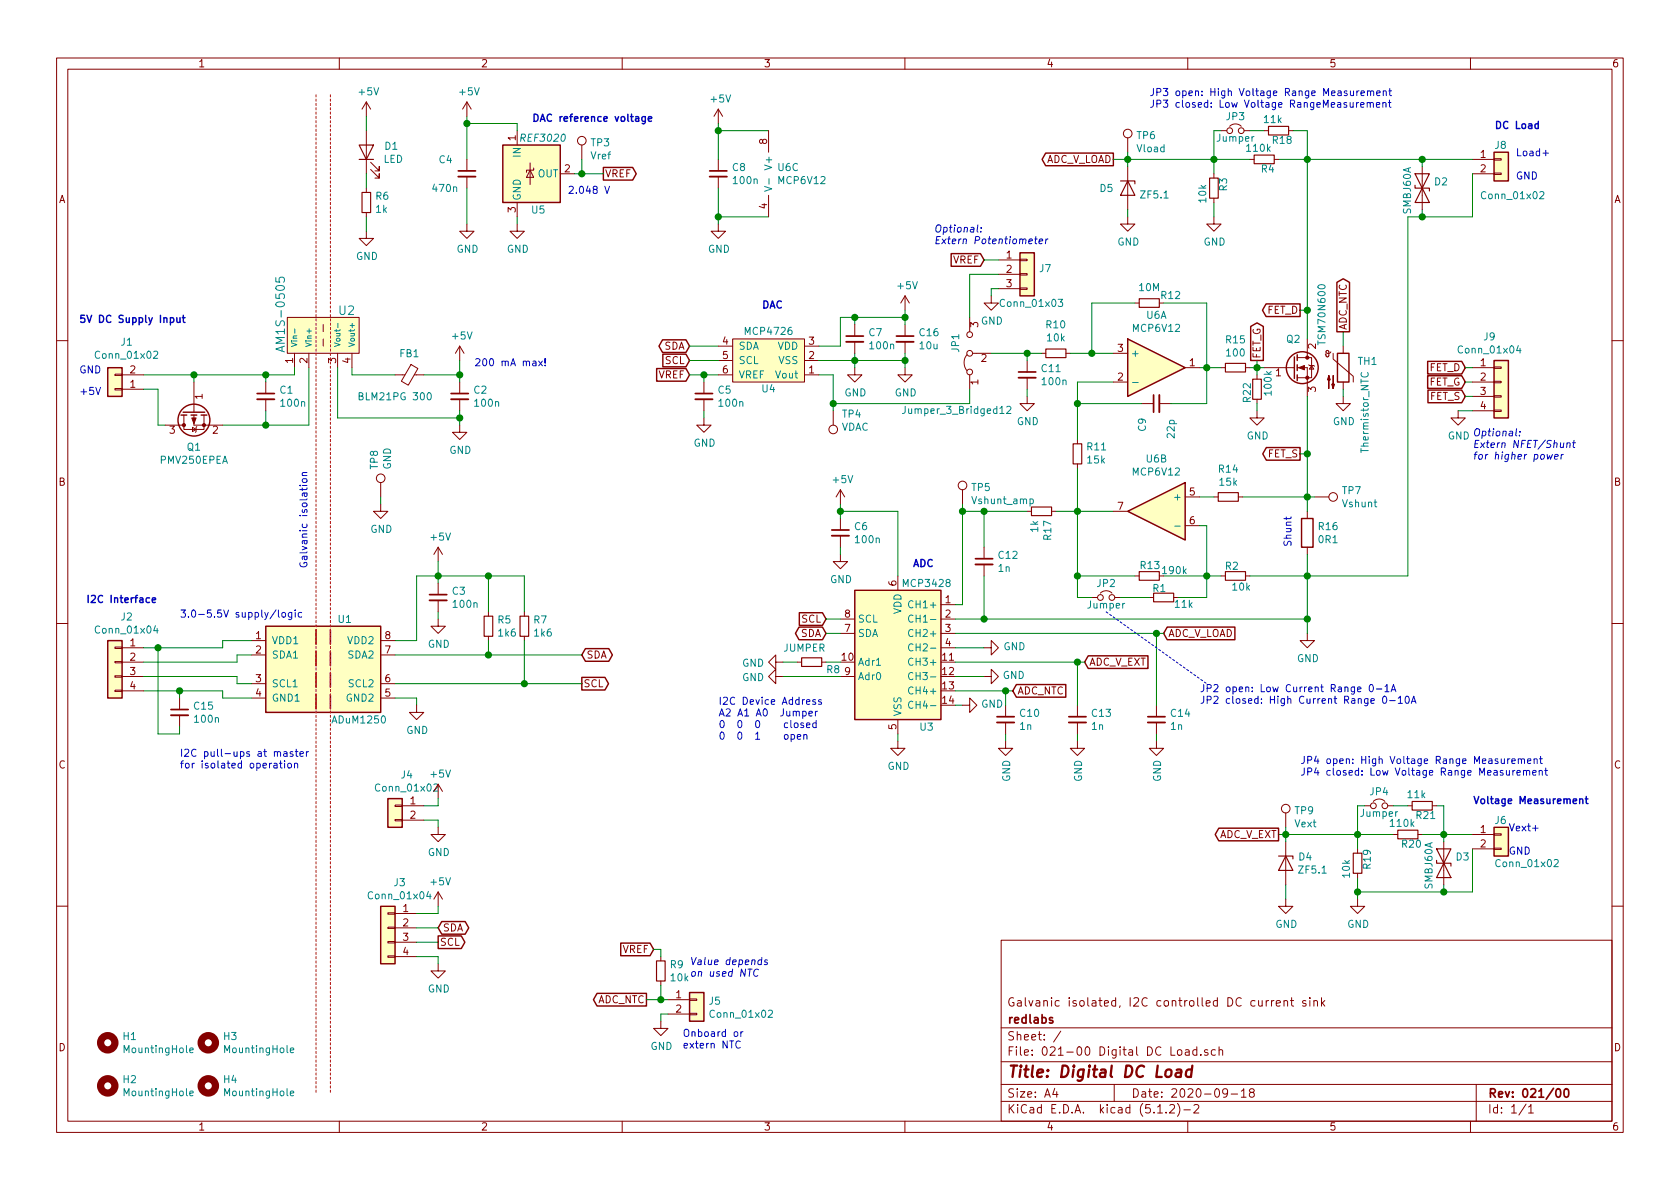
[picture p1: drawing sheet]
<svg xmlns="http://www.w3.org/2000/svg" width="297mm" height="210mm" viewBox="0 0 297 210" stroke-linecap="round" stroke-linejoin="round" font-family="sans-serif">
<g fill="none" stroke="#840000" stroke-width=".18">
<path d="M10 10.3h277v189.9h-277zM12 12.2h273v186.1h-273zM60 10.3v1.9M64.8 18v2.6M64.8 18l-.8 1.3M64.8 18l.7 1.3M82.5 18v2.6M82.5 18l-.7 1.3M82.5 18l.8 1.3M110 10.3v1.9M127 19.3l-.8 1.3M127 19.3v2.5"/>
<path d="M127 19.3l.8 1.3M160 10.3v1.9M210 10.3v1.9M260 10.3v1.9M64.8 23.1v7.6M64.8 33.3v.7M64.8 37.6v.7M65.5 30l1.6 1.5v-.8v.8h-.8M65.5 28.7l1.6 1.5v-.7v.7h-.8M82.5 39.6v1.3h1.3l-1.3 1.3-1.2-1.3h1.2M82.5 28.2v2M82.5 31.2v2.1"/>
<path d="M91.4 39.6v1.3h1.3l-1.3 1.3-1.2-1.3h1.2M91.4 23.1v2.5M91.4 35.8v2.5M93.7 30.1l.7 1.3h-1.3zM93.7 28.8v3.8M94.4 29.7v.4h-1.3v.4M99.1 30.7h2.5M102.9 25.6v2.6M127 39.6v1.3h1.3l-1.3 1.3-1.3-1.3h1.3M127 28.2v2M127 31.2v2.1M135.9 23.1v3.8"/>
<path d="M135.9 34.5v3.8M199.4 38.3v1.3h1.3l-1.3 1.3-1.3-1.3h1.3M199.4 24.4v2.5M199.4 29.5v7.6M214.6 38.3v1.3h1.3l-1.3 1.3-1.2-1.3h1.2M214.6 30.7v.8M214.6 35v.8M215.9 23.1h1M217.4 22.3a1.41 1.41 0 0 1 2.1 0M220 23.1h1M221 28.2h.7M223.5 23.1h.8"/>
<path d="M225.3 28.2h.8M227.8 23.1h.8M251.5 29.5v7.6M260.3 30.7h3.9M260.3 28.2h3.9M264.2 30.6h1.2v.3h-1.2zM264.2 28.1h1.2v.2h-1.2zM50.8 56.1h12.7v6.4h-12.7zM57.1 57.4v1.3M57.1 59.9v1.3M64.8 40.9v1.3h1.2l-1.2 1.2-1.3-1.2h1.3M129.5 59.9h12.7v7.7h-12.7z"/>
<path d="M151.1 57.4v2M160 52.3v2.6M160 57.4v2M160 52.3l-.7 1.3M160 52.3l.8 1.3M171.4 56.1v2.6M175.3 52.3v1.3h1.2l-1.2 1.3-1.3-1.3h1.3M176.5 46h3.8M176.5 48.5h3.8M176.5 51h3.8M180.3 50.9h1.3v.3h-1.3zM180.3 48.4h1.3v.2h-1.3z"/>
<path d="M180.3 45.8h1.3v.3h-1.3zM200.7 53.6h.7M205 53.6h.7M231.1 59.9v3.3M10 60.2h2M20.3 66.2h1.3v.2h-1.3zM20.3 68.7h1.3v.3h-1.3zM21.6 68.8h3.8M21.6 66.3h3.8M29.2 75.2h3.3M32.5 73.4v1.8M34 75.6l.7 .3-.7 .4z"/>
<path d="M34.3 67.6v5M34.3 72.7v.2M34.3 73.4v1.8h5.1M34.8 75.4l-.1 .2v.7l-.2 .1M36.1 73.4v2.5h-3.6v-.7M47 67.6v2M47 70.6v2M52.1 62.5v2.5M54.6 62.5v2.5M59.7 62.5v2.5M62.2 62.5v2.5M69.8 66.3h1.8"/>
<path d="M72.7 64.5l1.2 .7-1.7 2.9-1.2-.7zM73.3 66.3h1.6M81.3 75.2v1.2h1.2l-1.2 1.3-1.3-1.3h1.3M81.3 61.2l-.8 1.3M81.3 61.2v2.5M81.3 67.6v2M81.3 70.6v2M81.3 61.2l.7 1.3M124.5 73.9v1.3h1.2l-1.2 1.2-1.3-1.2h1.3M124.5 67.6v2M124.5 70.6v2M127 66.3h2.5"/>
<path d="M127 63.7h2.5M127 61.2h2.5M142.2 66.3h2.6M142.2 63.7h2.6M142.2 61.2h2.6M147.3 72.6v2.6M151.1 65v1.3h1.3l-1.3 1.3-1.2-1.3h1.2M151.1 60.4v2.1M160 65v1.3h1.3l-1.3 1.3-1.3-1.3h1.3M160 60.4v2.1M170.9 62.7a2.26 2.26 0 0 0 0 2.8M171.4 66.3v2.5"/>
<path d="M172 62.5h3.3M181.6 70.1v1.3h1.3l-1.3 1.2-1.3-1.2h1.3M181.6 63.7v2.1M181.6 66.8v2M184.1 62.5h.8M188.5 62.5h.7M190.5 77.7v.8M196.8 62.5h2.6M196.8 67.6h2.6M201.9 71.4h2.1M205 71.4h2M209.5 65h2.6"/>
<path d="M215.9 65h.8M220.2 65h.8M222.2 72.6v1.3h1.3l-1.3 1.3-1.2-1.3h1.2M222.2 66.3v.8M222.2 70.6v.8M223.5 65h5.1M228.7 65h.2M229.4 65h1.7v5.1M229.4 63.2h1.7M231.1 63.2h.8v3.6h-2.5M231.4 64.5l.1 .1h.8l.1 .2M231.9 64.6l.4 .7h-.8z"/>
<path d="M235.3 62.2l-.2 .3h-.4l-.2-.1v-.3l.3-.1 .1 .1v.8l-.1 .2-.3-.1v-.3l-.2-.1M235.7 62.5v1l3.6 3v1.1M237.5 70.1v1.3h1.3l-1.3 1.2-1.3-1.2h1.3M237.5 61.2v1.3M237.5 67.6v1.2M257.8 72.6v1.3h1.3l-1.3 1.3-1.3-1.3h1.3M260.3 65h3.9M260.3 67.6h3.9M260.3 70.1h3.9M260.3 72.6h3.9M264.2 72.5h1.2v.3h-1.2zM264.2 70h1.2v.2h-1.2z"/>
<path d="M264.2 67.4h1.2v.3h-1.2zM264.2 64.9h1.2v.2h-1.2zM285 60.2h2M67.3 89.1v1.3h1.3l-1.3 1.3-1.3-1.3h1.3M67.3 85.3v2.6M77.5 96.8l-.8 1.2M77.5 96.8v2.5M77.5 96.8l.7 1.2M148.6 98v1.3h1.3l-1.3 1.3-1.3-1.3h1.3M148.6 86.6l-.8 1.3M148.6 86.6v2.5M148.6 91.7v2"/>
<path d="M148.6 94.7v2.1M148.6 86.6l.8 1.3M170.2 86.6v2.5M174 96.8v2M174 99.8v2M181.6 90.4h.8M185.9 90.4h.8M190.5 82v.8M196.8 90.4h2.6M209.5 87.9h2.6M209.5 93h2.6M214.6 87.9h.8"/>
<path d="M218.9 87.9h.8M231.1 90.4v1.3M231.1 96.8v1.2M232.4 87.9h2.5M10 110.3h2M20.3 119.5h1.3v.3h-1.3zM20.3 117h1.3v.2h-1.3zM20.3 114.4h1.3v.3h-1.3zM21.6 114.5h3.8M21.6 119.6h3.8M21.6 117.1h3.8M44.4 113.3h2.6"/>
<path d="M44.4 115.8h2.6M67.3 113.3h2.5M67.3 115.8h2.5M77.5 109.5v1.2h1.2l-1.2 1.3-1.3-1.3h1.3M77.5 103.1v2.1M77.5 106.2v2M86.4 108.2v.8M86.4 112.5v.8M92.7 108.2v.8M92.7 112.5v.8M137.2 119.6v-1.2l-1.3 1.2 1.3 1.3v-1.3h1.2M137.2 117.1v-1.3l-1.3 1.3 1.3 1.3v-1.3h1.2"/>
<path d="M141 117.1h.7M145.3 117.1h.7M148.6 109.5h2.5M148.6 112h2.5M148.6 119.6h2.5M158.7 101.8v2.6M166.4 106.9h2.5M166.4 109.5h2.5M166.4 112h2.5M166.4 114.5h2.5M174 114.5h1.3v-1.2l1.2 1.2-1.2 1.3v-1.3M174 119.6h1.3v-1.2l1.2 1.2-1.2 1.3v-1.3"/>
<path d="M193 105.7h1.1M194.6 104.9a1.41 1.41 0 0 1 2 0M197.1 105.7h1M200.7 101.8h.7M203.2 105.7h.8M205 101.8h.7M215.9 101.8h.8M220.2 101.8h.8M231.1 112v1.3h1.3l-1.3 1.2-1.2-1.2h1.2M285 110.3h2M20.3 122h1.3v.3h-1.3zM21.6 122.2h3.8"/>
<path d="M31.7 123.4v2.1M31.7 126.5v2M44.4 120.9h2.6M44.4 123.4h2.6M67.3 120.9h2.5M67.3 123.4h2.5M73.7 124.7v1.3h1.2l-1.2 1.2-1.3-1.2h1.3M77.5 138.7v2.5M77.5 138.7l-.8 1.2M77.5 138.7l.7 1.2M158.7 131.1v1.2h1.3l-1.3 1.3-1.2-1.3h1.2M158.7 127.2v2.6"/>
<path d="M170.2 124.7h1.2v-1.3l1.3 1.3-1.3 1.3v-1.3M177.8 131.1v1.2h1.3l-1.3 1.3-1.3-1.3h1.3M177.8 124.7v2M177.8 127.8v2M190.5 131.1v1.2h1.3l-1.3 1.3-1.3-1.3h1.3M190.5 124.7v2M190.5 127.8v2M204.5 131.1v1.2h1.2l-1.2 1.3-1.3-1.3h1.3M204.5 124.7v2M204.5 127.8v2M69.8 144.9h1.3v.3h-1.3zM69.8 142.4h1.3v.2h-1.3z"/>
<path d="M71.1 142.5h3.8M71.1 145h3.8M77.5 146.3v1.3h1.2l-1.2 1.2-1.3-1.2h1.3M77.5 157.7v2.6M77.5 157.7l-.8 1.3M77.5 157.7l.7 1.3M227.3 159v1.3h1.3l-1.3 1.2-1.2-1.2h1.2M227.3 143.8v2.5M227.3 148.8v7.7M240 159v1.3h1.3l-1.3 1.2-1.2-1.2h1.2M240 150.1v.8M240 154.4v.8"/>
<path d="M241.3 142.5h1M242.8 141.7a1.41 1.41 0 0 1 2.1 0M245.4 142.5h1M246.4 147.6h.7M248.9 142.5h.8M250.7 147.6h.8M253.2 142.5h.8M255.3 148.8v7.7M260.3 147.6h3.9M260.3 150.1h3.9M264.2 150h1.2v.2h-1.2zM264.2 147.4h1.2v.3h-1.2z"/>
<path d="M10 160.2h2M68.6 169h1.2v.3h-1.2zM68.6 166.5h1.2v.2h-1.2zM68.6 164h1.2v.2h-1.2zM68.6 161.4h1.2v.3h-1.2zM69.8 161.5h3.9M69.8 164.1h3.9M69.8 166.6h3.9M69.8 169.2h3.9M77.5 170.4v1.3h1.2l-1.2 1.3-1.3-1.3h1.3M116.8 169.2v.7M116.8 173.5v.7"/>
<path d="M118.1 176.8h3.8M118.1 179.3h3.8M121.9 179.2h1.3v.2h-1.3zM121.9 176.7h1.3v.2h-1.3zM177 166.3h108v32h-108zM223.9 176.9v1M224.3 176.9l-.4 .3M224.8 176.9v1M225.2 176.9l-.3 .1-.1 .2M225.7 177.4l.7-.1-.1-.3-.4-.1-.2 .2v.7h.6M227 177.1l.2-.2 .4 .1 .1 .9M227 176.9v1"/>
<path d="M228.2 176.9h.5M228.4 176.4v1.3l.3 .2M230.9 177a.37 .37 0 0 0-.6 .1l.1 .3 .5 .1v.1l-.2 .3-.4-.1M231.6 176.4v.2M231.6 176.9v1M232.3 177.1l.2-.2 .4 .1v.9M232.3 176.9v1M233.7 176.4v1.5M233.8 177.4l.4 .5M234.2 176.9l-.5 .6M285 160.2h2M60 198.3v1.9"/>
<path d="M110 198.3v1.9M116.8 180.6v1.3h1.3l-1.3 1.2-1.2-1.2h1.2M160 198.3v1.9M177 194.8h108M177 191.8h108M177 187.8h108M177 181.8h108M186.5 192.5l-.4 1h1M186.8 193v1M187.6 182.3l-1.3 2M197 191.8v3M204.7 196.8h.8"/>
<path d="M206.2 196.7v.1M206.8 195.5l.2-.2h.4l.2 .2 .1 .3-.1 .2-.8 .8h.9M208.2 195.1a1.71 1.71 0 0 1 0 2.3M208.3 185.7l.2-.1 .4 .1v.8l-.2 .1-.4-.1zM209.3 196.3h1.2M209.6 185.7h.6l.1 .9M210 198.3v1.9M210.3 186h-.5l-.3 .3 .1 .2 .2 .1 .5-.1M211.1 195.5l.2-.2h.4l.3 .5-1 1h1M211.6 185.7l-.4-.1-.3 .3 .1 .6 .2 .1 .4-.1M211.6 185.1v1.5M212.3 186.5v.1"/>
<path d="M213.5 185.7a.37 .37 0 0 0-.5 .1v.2l.5 .2 .1 .1-.2 .3-.4-.1M214.9 185.7l-.4-.1-.3 .3v.6l.3 .1 .4-.1M215.5 185.7h.1a.37 .37 0 0 1 .6 .1v.8M215.5 185.1v1.5M217 193.2l-.1 .2a.48 .48 0 0 1-.6-.1v-.6a.48 .48 0 0 1 .6-.1l.1 .1a1.19 1.19 0 0 1-.2 1.2l-.5 .1M217.7 193.5h1.1M219.5 193l.4-.5v1.5M219.5 194h.8M221.2 193.2l-.3-.3 .1-.2 .2-.2 .4 .1 .2 .2-.1 .2-.6 .2a.48 .48 0 0 0-.1 .7l.2 .1 .5-.1a.48 .48 0 0 0-.1-.7h-.1M260 198.3v1.9M261 191.8v6.5M269.8 195.2l-1.2 2"/>
<path d="M270.3 195.8l.4-.5v1.5M270.3 196.8h.8"/>
<circle cx="102.9" cy="24.9" r=".76"/>
<circle cx="199.4" cy="23.6" r=".76"/>
<circle cx="217.4" cy="23.1" r=".51"/>
<circle cx="219.5" cy="23.1" r=".51"/>
<circle cx="171.5" cy="59.2" r=".51"/>
<circle cx="147.3" cy="75.9" r=".76"/>
<circle cx="171.5" cy="62.5" r=".51"/>
<circle cx="171.5" cy="65.8" r=".51"/>
<circle cx="67.3" cy="84.6" r=".76"/>
<circle cx="170.2" cy="85.8" r=".76"/>
<circle cx="235.7" cy="87.9" r=".76"/>
<circle cx="194.6" cy="105.7" r=".51"/>
<circle cx="196.6" cy="105.7" r=".51"/>
<circle cx="227.3" cy="143" r=".76"/>
<circle cx="242.8" cy="142.5" r=".51"/>
<circle cx="244.9" cy="142.5" r=".51"/>
</g>
<g fill="none" stroke="#840000" stroke-width=".3">
<path d="M81 30.2h3.1M125.5 30.2h3M149.6 59.4h3.1M158.5 59.4h3M45.5 69.6h3M79.8 69.6h3M122.9 69.6h3.1M180.1 65.8h3M204 69.8v3.1M147.1 93.7h3M172.5 98.8h3M75.9 105.2h3.1"/>
<path d="M30.2 125.5h3.1M176.3 126.7h3M189 126.7h3M202.9 126.7h3.1M186.1 180l-.3-.1-.3 .2 .1 .3 .5 .1v.3h-.6M275.2 192.7l.4-.2a.94 .94 0 0 1 0 1.5 .79 .79 0 0 1-.4-1.3zM276.7 192.7l.3-.2a.94 .94 0 0 1 0 1.5l-.4-.3-.1-.6z"/>
</g>
<path d="M208.1 189.2h.7l.1 .2-.2 1M208.9 189.6l-.7 .1a.4 .4 0 0 0-.4 .3 .4 .4 0 0 0 .3 .4l.7-.1M210.7 189.2a.68 .68 0 0 0-1 .3v.6l.1 .2 .2 .1 .6-.1M210.8 188.4l-.2 2" fill="none" stroke="#840000" stroke-width=".41"/>
<g fill="#ffffc2" stroke="#ffffc2" stroke-width=".18">
<path d="M151.1 104.4h15.3v22.8h-15.3z"/>
<path d="M47 110.7h20.3v15.3h-20.3z"/>
<path d="M50.8 56.1h12.7v6.4h-12.7z"/>
<path d="M19 65h2.6v5.1h-2.6z"/>
<path d="M19 113.3h2.6v10.1h-2.6z"/>
<path d="M129.5 59.9h12.7v7.7h-12.7z"/>
<path d="M88.9 25.6h10.2v10.2h-10.2z"/>
<path d="M180.3 44.7h2.6v7.6h-2.6z"/>
<path d="M121.9 175.5h2.6v5.1h-2.6z"/>
<path d="M67.3 160.3h2.5v10.1h-2.5z"/>
<path d="M68.6 141.2h2.5v5.1h-2.5z"/>
<path d="M264.2 26.9h2.5v5.1h-2.5z"/>
<path d="M199.4 59.9l10.1 5.1-10.1 5.1z"/>
<path d="M199.4 90.4l10.1-5.1v10.2z"/>
<path d="M264.2 63.7h2.5v10.2h-2.5z"/>
<path d="M264.2 146.3h2.5v5.1h-2.5z"/>
</g>
<g fill="none" stroke="#840000" stroke-width=".25">
<path d="M88.9 25.6h10.2v10.2h-10.2zM106.7 29.6h5.2l.6 1.1-.6 1.1h-5.2zM184.9 27.1h11.9v2.2h-11.9l-.6-1.1zM264.2 26.9h2.5v5.1h-2.5zM168.2 44.9h5.2l.6 1.1-.6 1.1h-5.2zM180.3 44.7h2.6v7.6h-2.6zM199.4 59.9l10.1 5.1-10.1 5.1zM221.1 57.7l1.1-.6 1.2 .6v6h-2.3zM223.9 53.7h6v2.3h-6l-.7-1.1zM236.4 49.9l1.1-.6 1.1 .6v8.8h-2.2zM19 65h2.6v5.1h-2.6zM32 73.4h1"/>
<path d="M32.4 72.9h3.8M33.8 73.4h1M35.6 73.4h1M116.1 65.2h5.2l.6 1.1-.6 1.1h-5.2zM117.1 60.1h4.2l.6 1.1-.6 1.1h-4.2l-.6-1.1zM117.2 62.6h4.1l.6 1.1-.6 1.2h-4.1zM223.9 79.1h6v2.3h-6l-.6-1.1zM228.9 63.1v3.8M229.4 62.7v1M229.4 64.5v1M229.4 66.3v1M236.5 62.5h2v5.1h-2z"/>
<path d="M252.4 66.4h6l.7 1.2-.7 1.1h-6zM252.4 63.9h6l.7 1.1-.7 1.1h-6zM252.5 69h5.9l.7 1.1-.7 1.1h-5.9zM264.2 63.7h2.5v10.2h-2.5zM199.4 90.4l10.1-5.1v10.2zM230.1 91.7h2.1v5.1h-2.1zM19 113.3h2.6v10.1h-2.6zM47 110.7h20.3v15.3h-20.3zM55.9 111.4v2.5M55.9 115.2v2.5M55.9 119v2.5M58.4 111.4v2.5"/>
<path d="M58.4 115.2v2.5M58.4 119v2.5M102.9 119.8h4.1l.6 1.1-.6 1.1h-4.1zM103.5 114.7h4.1l.7 1.1-.7 1.1h-4.1l-.6-1.1zM141.3 110.9h4.1l.6 1.1-.6 1.1h-4.1l-.7-1.1zM141.3 108.4h4.1l.6 1.1-.6 1.1h-4.1zM151.1 104.4h15.3v22.8h-15.3zM192.4 116h10.6v2.2h-10.6l-.6-1.1zM206.4 110.9h11.9v2.2h-11.9l-.7-1.1zM55.9 122.8v2.5M58.4 122.8v2.5M179.7 121.1h8.7v2.2h-8.7l-.6-1.1z"/>
<path d="M68.6 141.2h2.5v5.1h-2.5zM215.5 146.5h10.6v2.2h-10.6l-.6-1.1zM264.2 146.3h2.5v5.1h-2.5zM67.3 160.3h2.5v10.1h-2.5zM77.5 165.5h4.1l.6 1.1-.6 1.1h-4.1zM78.1 163h4.1l.7 1.1-.7 1.1h-4.1l-.6-1.1zM105.6 175.7h8.7v2.2h-8.7l-.7-1.1zM109.8 166.8h5.1l.7 1.1-.7 1.1h-5.1zM121.9 175.5h2.6v5.1h-2.6z"/>
<circle cx="34.3" cy="74.3" r="2.82"/>
<circle cx="230.3" cy="65" r="2.82"/>
</g>
<g fill="none" stroke="#008484" stroke-width=".18">
<path d="M135.2 33l1.2 .4-1.2 .4M136 31.6v1M272.3 34l.4-.1 .3 .3-.1 .2-.7 .7h.8M48.8 49.1v.7l.7 .1-.1-.2v-.5l.2-.2 .5 .1 .2 .2v.4l-.2 .2M52.1 58.2v.7M54.7 58.2v.7M59.7 57.2v.7M62.3 57.2v.7M187.1 52.9h.8l-.4 .5 .3 .1v.6l-.5 .1-.2-.1M27.2 62.2l.5-.1 .2 .4-.1 .2-.7 .7h.8M49.9 61.4v.7M50.3 61.2l-1.5 .5 1.5 .5"/>
<path d="M75.6 69.6l.2-.2a.67 .67 0 0 1 .5 .7 .67 .67 0 0 1-.5 .6l-.3-.5zM160 71.9v.9a.39 .39 0 0 1-.4 .3M178 72l.5-.1 .2 .3-.7 .9h.7M200.3 67.6h.9M240.8 65.9a.51 .51 0 0 0 0 .6 .51 .51 0 0 0 .6 .2 .46 .46 0 0 0 .5-.3 .46 .46 0 0 0-.1-.5M268.5 61.1l-.4 .9h.8M268.8 61.6v.8M182.1 88.3l.4-.1 .2 .3-.1 .5h-.5M207.7 93h1M27.5 110.6l-.3 .9h.8M27.8 111.1v.9M155 117.6h.7"/>
<path d="M161.4 106.3a.6 .6 0 0 0-.8 .5 .6 .6 0 0 0 .6 .7l.2-.1M161.4 116.5a.6 .6 0 0 0-.8 .4 .6 .6 0 0 0 .6 .7l.2-.1M161.4 119a.6 .6 0 0 0-.8 .5 .6 .6 0 0 0 .6 .7l.2-.1M161.4 108.9a.6 .6 0 0 0-.8 .4 .6 .6 0 0 0 .6 .7l.2-.1M161.4 111.4a.6 .6 0 0 0-.8 .5 .6 .6 0 0 0 .6 .7l.2-.2M161.4 114a.6 .6 0 0 0-.8 .4 .6 .6 0 0 0 .6 .7l.2-.1M76.7 138.8l.5-.2 .2 .4v.2l-.8 .7h.8M161.4 121.6a.6 .6 0 0 0-.8 .4 .6 .6 0 0 0 .6 .7l.2-.1M161.4 124.1a.6 .6 0 0 0-.8 .5 .6 .6 0 0 0 .6 .7l.2-.2M75.7 157.6l-.3 .9h.8M76 158.1v.8M274.8 152.1l.5-.1 .2 .3v.2l-.8 .8h.8"/>
<path d="M135.9 178.8l.4-.2 .3 .4-.1 .2-.7 .7h.8M33.6 185.7l.6-.1-.1-.2-.3-.1-.2 .2v.6h.5M33.6 193.3l.6-.1-.1-.2-.3-.1-.2 .2v.6h.5M51.3 185.7l.6-.1v-.2l-.4-.1-.2 .2 .1 .6h.5M51.3 193.3l.6-.1v-.2l-.4-.1-.2 .2 .1 .6h.5"/>
</g>
<g fill="none" stroke="#0000c2" stroke-width=".18">
<path d="M239.9 18.1v.9M239.9 16.1v.8M240.2 18.1l-.3 .3M240.3 16.1l-.4 .2M240.6 18.5l.6-.1-.1-.2-.3-.1-.2 .2v.6h.5M240.6 16.5l.6-.1v-.3h-.4l-.2 .2 .1 .6h.5M241.7 18.3l.2-.2 .3 .1 .1 .8M241.7 18.1v.9M241.8 16.2l.2-.1h.3v.8M241.8 16.1v.8M242.3 18.3l.1-.2 .3 .1 .1 .8M242.3 16.3l.2-.2h.3l.1 .8"/>
<path d="M243.4 18.5l.6-.1-.1-.2-.4-.1-.1 .2v.6h.5M243.4 16.5l.6-.1v-.3h-.4l-.2 .2 .1 .6h.5M244.5 18.3l.2-.2 .3 .1 .1 .8M244.5 18.1v.9M244.6 16.2l.2-.1h.3v.8M244.6 16.1v.8M245.5 18.1h.4M245.5 16.1h.5M245.7 17.7v1.1l.2 .2M245.7 15.6v1.1l.3 .2M106.9 32.9l.4 1.3 .5-1.3M172.9 39.8l-.2 1.1 .2 .1"/>
<path d="M272.8 27.1h1M173.4 40.9v.1M173.5 40.3v.1M181.9 42.7l.6-.1v-.3h-.5l-.1 .6 .1 .2 .4-.1M182.9 42.3h.5M183.2 41.8l-.2 1.1 .3 .2M183.7 42.7l.7-.1-.1-.3h-.5l-.1 .6 .2 .2 .3-.1M184.9 42.3l-.1 .8M185.3 42.3l-.4 .2M16.9 68.5l.4 1.3 .5-1.3M94.2 63.9h.5l.1 .8M94.8 64.2h-.5l-.1 .2 .1 .3 .5-.1"/>
<path d="M95.2 63.8l.7 .9M95.9 63.8l-.7 .9M96.4 64.6v.1M96.4 63.4v.8M268.1 75.8l-.1 1.1 .2 .2M268.7 77v.1M268.7 76.3v.1M276.5 78.3l-.1 .8M277.1 78.4l.2-.1 .3 .1-.1 .7M277.1 78.3l-.1 .8M278.1 78.3h.4M278.3 77.9l-.1 1.1 .2 .1"/>
<path d="M53 85.8h.1M53.4 85.8h.9M53.4 84.1h.9M53.5 84.8l.7-.1 .1 .2-.1 .3-.1 .1h-.5l-.2-.2zM54.3 83.6h-.8l-.1 .3 .2 .2M227.4 91.4v.5M228.3 91.4l-.2 .3h-1.1M273.5 80.4l.2 .8 .3-.6 .1 .6 .4-.8M274.9 80.8l.6-.1v-.3h-.5l-.2 .6 .2 .2 .4-.1M276.1 80.4l-.1 .8M276.4 80.4l-.4 .2M48.8 107.8l-1.1 1.6"/>
<path d="M49.2 107.9v1.1l.2 .1M49.9 108.4l.2-.1 .3 .1 .1 .5-.1 .2h-.3l-.2-.1zM51.6 108.3l-.1 1.1-.1 .2-.3-.1M51.6 108.4l-.4-.1-.2 .2 .1 .6h.5M52.2 107.9v.1M52.2 108.3v.8M53.3 108.4l-.3-.1-.3 .2 .2 .6h.4M48.4 135h.5l.1 .8M49 135.3h-.4l-.2 .2v.3h.6M49.4 135h.5M49.6 134.5v1.1l.3 .2M50.2 133h.5v.8"/>
<path d="M50.3 134.5v.2M50.3 135v.8M50.7 133.2l-.4 .1-.2 .1 .1 .3h.5M51 135h.3l.2 .2-.1 .6h-.3l-.2-.1zM51.8 133l-.3-.1-.2 .2 .1 .2 .4 .1v.3h-.5M52.1 135.1l.1-.1h.4v.8M52.1 135v.8M52.2 132.9h.5M52.4 132.5v1.1l.3 .2M53 133.3l.6-.1v-.2l-.4-.1-.2 .2 .1 .6h.5M54.2 132.9v.9M54.6 132.9l-.4 .2"/>
<path d="M133.6 129.8l.4-.3v1.2M133.6 130.7h.7M133.7 127.5l.2-.1a.69 .69 0 0 1 .4 .6 .69 .69 0 0 1-.4 .7l-.2-.2-.1-.3zM138.8 129.9h.3l.2 .2-.1 .6h-.3l-.2-.1zM139.3 127.9l-.4-.1-.2 .3 .1 .5h.5M139.8 127.4v1.1l.2 .2M139.9 129.9h.4l.2 .2-.1 .6h-.5M139.9 129.9v1.3M140.5 127.9l.3-.1 .2 .2 .1 .4-.1 .2-.3 .1-.2-.2zM141 130.3l.6-.1-.1-.3h-.4l-.1 .2v.6h.5M141.9 125.8h.4l.2 .2-.1 .6h-.5M142.1 127.9l-.3-.1-.2 .2v.2l.5 .1v.3h-.5"/>
<path d="M142.1 130l.2-.1h.3l.1 .8M142.1 129.9v.8M142.6 124.1l.6-.1v-.2l-.4-.1-.2 .2 .1 .6h.5M142.6 128.2l.6-.1v-.2l-.4-.1-.2 .2 .1 .6h.5M143 126.2l.6-.1v-.3h-.4l-.2 .2 .1 .6h.5M144.2 123.8l-.3-.1-.2 .2 .1 .2 .4 .1v.3h-.5M144.2 125.8v.8M144.3 127.9l-.4-.1-.2 .3 .1 .5h.5M144.3 127.4v1.3M144.6 125.8l-.4 .2M145.2 123.8l-.3-.1-.2 .2 .1 .2 .4 .1v.3h-.5M242.2 121.2l.2-.1a.67 .67 0 0 1 .4 .6 .67 .67 0 0 1-.4 .6l-.3-.2v-.3z"/>
<path d="M243.4 121.8h.9M244.6 123.2l.2-.1a.67 .67 0 0 1 .4 .6 .67 .67 0 0 1-.4 .7l-.3-.3-.1-.2zM244.9 121.4l.3-.3v1.2M244.9 122.3h.7M245.7 123.9h1M245.9 122.3l.5-1.2 .4 1.2M246.1 122h.6M247.2 123.5l.4-.4v1.3M247.2 124.4h.8M248.6 123.2l.1-.1a.67 .67 0 0 1 .5 .6 .67 .67 0 0 1-.5 .7l-.2-.3-.1-.2zM249.5 124.4l.5-1.3 .4 1.3M249.7 124h.6"/>
<path d="M266.3 136.2l.1 .8 .3 .1 .2-.1M266.6 134.2v.8M266.9 136.2v.9M267 134.2l-.4 .2M267.3 134.6l.6-.1-.1-.3h-.3l-.2 .2 .1 .6h.4M267.5 136.2v.9M267.8 136.2l-.3 .3M268.2 136.6l.6-.1v-.2l-.4-.1-.2 .2 .1 .6h.5M268.5 134.3l.1-.1h.3l.1 .8M268.5 134.2v.8M269 134.4l.2-.2h.3v.8M269.4 136.4l.1-.2 .3 .1 .1 .8"/>
<path d="M269.4 136.2v.9M269.9 136.4l.2-.2 .3 .1 .1 .8M270.1 134.6l.6-.1-.1-.3h-.3l-.2 .2 .1 .6h.4M271 136.6l.6-.1v-.2l-.4-.1-.2 .2 .1 .6h.5M271.2 134.3l.2-.1h.3l.1 .8M271.2 134.2v.8M272.1 136.4l.2-.2 .3 .1 .1 .8M272.1 136.2v.9M272.2 134.2h.5M272.4 133.8v1l.3 .2M273.1 136.2h.5M273.3 135.8v1.1l.3 .2"/>
<path d="M271 146.5h1M134.1 171.5a.61 .61 0 0 0-.8 .3 .61 .61 0 0 0 .4 .8l.3-.1M134.7 169.8l-.4-.1-.3 .3 .1 .5h.5M134.7 169.3l-.1 1.3M135.7 169.8l-.3-.1-.2 .3 .4 .2v.3h-.5M129.9 182.5l.3-.1 .3 .3-.2 .5-.3 .1-.2-.1zM130.9 184.2a.51 .51 0 0 0-.6 0 .51 .51 0 0 0-.2 .6 .46 .46 0 0 0 .2 .5 .46 .46 0 0 0 .6-.1M131 182.4v.9M131.4 182.4l-.4 .3"/>
</g>
<g fill="none" stroke="#008400" stroke-width=".18">
<path d="M64.8 20.6v2.5M64.8 30.7v2.6M64.8 38.3v2.6M82.5 21.8h8.9v1.3M82.5 20.6v7.6M82.5 33.3v6.3M91.4 38.3v1.3M101.6 30.7h5.1M102.9 28.2v2.5M127 38.3h8.9M127 21.8v6.4M127 33.3v6.3"/>
<path d="M127 23.1h8.9M196.8 28.2h24.2M199.4 26.9v2.6M199.4 37.1v1.2M214.6 35.8v2.5M215.9 23.1h-1.3v7.6M221 23.1h2.5M226.1 28.2h34.2M228.6 23.1h2.5v36.8M251.5 28.2v1.3M251.5 37.1v1.2M260.3 30.7v7.6h-11.4v63.5h-27.9"/>
<path d="M151.1 56.1v1.3M160 56.1h-11.4v5.1h-3.8M160 54.9v2.5M174 46h2.5M176.5 51h-1.2v1.3M176.5 48.5h-5.1v7.6M200.7 53.6h-7.7v8.9M205.7 53.6h7.7v17.8h-6.4M229.9 54.9h1.2M237.5 58.7v2.5M25.4 68.8h2.5v6.4h1.3M34.3 66.3v1.3"/>
<path d="M47 66.3v1.3M47 72.6v2.6M52.1 65v1.3h-26.7M54.6 65v10.2h-15.2M59.7 65v8.9h21.6M62.2 65v1.3h7.6M74.9 66.3h6.4M81.3 63.7v3.9M81.3 72.6v2.6M121.9 66.3h5.1M121.9 63.7h5.1M121.9 61.2h5.1"/>
<path d="M124.5 66.3v1.3M124.5 72.6v1.3M144.8 66.3h2.5v6.3M144.8 63.7h15.2M151.1 62.5v2.5M160 62.5v2.5M171.4 68.8v2.6h-24.1M175.3 62.5h8.8M181.6 62.5v1.2M181.6 68.8v1.3M189.2 62.5h7.6M190.5 71.4h11.4"/>
<path d="M196.8 67.6h-6.3v10.1M212.1 65h3.8M221 65h2.5M222.2 63.7v2.6M222.2 71.4v1.2M231.1 70.1v20.3M237.5 68.8v1.3M257.8 72.6h2.5M259.1 65h1.2M259.1 67.6h1.2M259.1 70.1h1.2M67.3 87.9v1.2"/>
<path d="M77.5 99.3v3.8M148.6 89.1v2.6M148.6 96.8v1.2M148.6 90.4h10.1v11.4M170.2 90.4h11.4M170.2 89.1v17.8h-1.3M174 90.4v6.4M186.7 90.4h10.1M190.5 82.8v22.9h2.5M212.1 87.9h2.5M212.1 93h1.3v12.7h-5.1M219.7 87.9h12.7"/>
<path d="M229.9 80.3h1.2M231.1 98v14M25.4 119.6h16.5v1.3h2.5M27.9 114.5v15.3h3.8v-1.3M44.4 113.3h-5v1.2h-14M44.4 115.8h-2.5v1.3h-16.5M69.8 115.8h33.1M77.5 108.2v1.3M86.4 101.8v6.4M86.4 113.3v2.5M92.7 108.2v-6.4h-19v11.5h-3.9M92.7 113.3v7.6"/>
<path d="M138.4 117.1h2.6M138.4 119.6h10.2M146 112h2.6M146 109.5h2.6M146 117.1h2.6M168.9 114.5h5.1M168.9 112h36.8M168.9 109.5h62.2M168.9 117.1h22.9M168.9 119.6h5.1M174 101.8v7.7M190.5 101.8h10.2"/>
<path d="M190.5 117.1v7.6M198.1 105.7h5.1M204.5 112v12.7M205.7 101.8h10.2M25.4 122.2h14v1.2h5M31.7 122.2v1.2M69.8 120.9h33.1M69.8 123.4h3.9v1.3M158.7 129.8v1.3M168.9 122.2h10.2M168.9 124.7h1.3M177.8 122.2v2.5"/>
<path d="M177.8 129.8v1.3M190.5 129.8v1.3M204.5 129.8v1.3M74.9 145h2.6v1.3M77.5 141.2v1.3h-2.6M226.1 147.6h20.3M227.3 146.3v2.5M227.3 156.5v2.5M240 155.2v3.8M241.3 142.5h-1.3v7.6M246.4 142.5h2.5M251.5 147.6h8.8"/>
<path d="M254 142.5h1.3v6.3M255.3 156.5v1.2M260.3 150.1v7.6h-20.3M73.7 169.2h3.8v1.2M73.7 166.6h3.8M73.7 164.1h3.8M77.5 160.3v1.2h-3.8M114.3 176.8h3.8M115.6 167.9h1.2v1.3M116.8 174.2v2.6M118.1 179.3h-1.3v1.3"/>
</g>
<g fill="#008400" stroke="#008400" stroke-width=".25">
<circle cx="82.6" cy="21.8" r=".51"/>
<circle cx="124.5" cy="66.3" r=".51"/>
<circle cx="86.4" cy="115.8" r=".51"/>
<circle cx="92.7" cy="120.9" r=".51"/>
<circle cx="86.4" cy="101.8" r=".51"/>
<circle cx="151.1" cy="63.7" r=".51"/>
<circle cx="151.1" cy="56.1" r=".51"/>
<circle cx="148.6" cy="90.4" r=".51"/>
<circle cx="231.1" cy="101.8" r=".51"/>
<circle cx="231.1" cy="87.9" r=".51"/>
<circle cx="190.5" cy="90.4" r=".51"/>
<circle cx="213.4" cy="65" r=".51"/>
<circle cx="190.5" cy="71.4" r=".51"/>
<circle cx="193" cy="62.5" r=".51"/>
<circle cx="116.8" cy="176.8" r=".51"/>
<circle cx="231.1" cy="109.5" r=".51"/>
<circle cx="170.2" cy="90.4" r=".51"/>
<circle cx="102.9" cy="30.7" r=".51"/>
<circle cx="81.3" cy="73.9" r=".51"/>
<circle cx="47" cy="66.3" r=".51"/>
<circle cx="47" cy="75.2" r=".51"/>
<circle cx="77.5" cy="101.8" r=".51"/>
<circle cx="34.3" cy="66.3" r=".51"/>
<circle cx="251.5" cy="38.3" r=".51"/>
<circle cx="251.5" cy="28.2" r=".51"/>
<circle cx="127" cy="38.3" r=".51"/>
<circle cx="127" cy="23.1" r=".51"/>
<circle cx="222.3" cy="65" r=".51"/>
<circle cx="231.1" cy="80.3" r=".51"/>
<circle cx="231.1" cy="54.9" r=".51"/>
<circle cx="177.8" cy="122.2" r=".51"/>
<circle cx="190.5" cy="117.1" r=".51"/>
<circle cx="204.5" cy="112" r=".51"/>
<circle cx="227.3" cy="147.6" r=".51"/>
<circle cx="199.4" cy="28.2" r=".51"/>
<circle cx="174" cy="90.4" r=".51"/>
<circle cx="27.9" cy="114.5" r=".51"/>
<circle cx="31.8" cy="122.2" r=".51"/>
<circle cx="174" cy="109.5" r=".51"/>
<circle cx="81.3" cy="66.3" r=".51"/>
<circle cx="160" cy="63.7" r=".51"/>
<circle cx="160" cy="56.1" r=".51"/>
<circle cx="213.4" cy="101.8" r=".51"/>
<circle cx="190.5" cy="101.8" r=".51"/>
<circle cx="147.3" cy="71.4" r=".51"/>
<circle cx="181.6" cy="62.5" r=".51"/>
<circle cx="231.1" cy="28.2" r=".51"/>
<circle cx="214.6" cy="28.2" r=".51"/>
<circle cx="240" cy="147.6" r=".51"/>
<circle cx="255.3" cy="147.6" r=".51"/>
<circle cx="255.3" cy="157.7" r=".51"/>
<circle cx="240" cy="157.7" r=".51"/>
</g>
<g fill="none" stroke="#840000" stroke-width=".33">
<path d="M81 31.2h3.1M125.5 31.2h3M45.5 70.6h3M79.8 70.6h3M122.9 70.6h3.1M149.6 60.4h3.1M158.5 60.4h3M180.1 66.8h3M205 69.8v3.1M147.1 94.7h3M172.5 99.8h3M75.9 106.2h3.1"/>
<path d="M30.2 126.5h3.1M176.3 127.8h3M189 127.8h3M202.9 127.8h3.1"/>
</g>
<g fill="none" stroke="#840000" stroke-width=".2">
<path d="M63.5 25.6h2.5l-1.2 2.6zM63.5 28.2h2.5M64 34h1.5v3.6h-1.5zM198.1 32h2.6v.5M199.4 32l1.3 2.5h-2.6zM213.9 31.5h1.5v3.5h-1.5zM221.7 27.4h3.6v1.6h-3.6zM224.3 22.3h3.5v1.6h-3.5zM250.2 30.7h2.5l-1.2 2.6zM250.2 32.8v.5h2.5v.5M251.5 33.3l1.2 2.5h-2.5zM201.4 52.8h3.6v1.6h-3.6z"/>
<path d="M184.9 61.7h3.6v1.5h-3.6zM189.7 78.5h1.6v3.5h-1.6zM216.7 64.3h3.5v1.5h-3.5zM221.5 67.1h1.5v3.5h-1.5zM182.4 89.7h3.5v1.5h-3.5zM215.4 87.1h3.5v1.5h-3.5zM85.6 109h1.5v3.5h-1.5zM91.9 109h1.6v3.5h-1.6zM141.7 116.3h3.6v1.6h-3.6zM201.4 101.1h3.6v1.5h-3.6zM204 104.9h3.5v1.5h-3.5zM216.7 101.1h3.5v1.5h-3.5z"/>
<path d="M226.1 151.4h2.5v.5M227.3 151.4l1.3 2.5h-2.5zM239.3 150.9h1.5v3.5h-1.5zM247.1 146.8h3.6v1.5h-3.6zM249.7 141.7h3.5v1.6h-3.5zM254 150.1h2.5l-1.2 2.5zM254 152.1v.5h2.5v.6M255.3 152.6l1.2 2.6h-2.5zM116.1 169.9h1.5v3.6h-1.5z"/>
</g>
<g fill="#840000" stroke="#840000" stroke-width=".18">
<path d="M229.6 65l1-.4v.8z"/>
<path d="M33.9 73.9h.8l-.4 1z"/>
<path d="M234.9 66.4l.3 .8h-.5l.2-.8v2.3z"/>
<path d="M235.7 66.4v2.3l-.2-.8h.5l-.3 .8z"/>
<circle cx="231.1" cy="66.8" r=".28"/>
<circle cx="231.1" cy="63.2" r=".28"/>
<circle cx="36.1" cy="75.2" r=".28"/>
<circle cx="32.5" cy="75.2" r=".28"/>
</g>
<g fill="none" stroke="#0000c2" stroke-width=".25">
<path d="M114.1 20.6v1l-.3 .3-.3-.1M114.1 20.7l-.4-.1-.2 .2 .1 .6h.5M114.6 21l.6-.1v-.2l-.4-.1-.2 .2 .1 .6h.5M272 21.9h-.4l-.2 .2 .1 .6h.5M272 21.5v1.2M14.9 55.7h-.6v.7l.5-.2 .2 .3v.3l-.2 .2-.5-.1M15.4 55.7l.4 1.3 .4-1.3M15.6 105.3v1.2M16.2 105.4l.4-.1 .3 .3-.1 .2-.7 .7h.8M279.3 141.4l.2-.1h.3l.1 .8M279.3 141.3v.8M280.3 141.3h.5"/>
<path d="M280.5 140.8v1.1l.3 .2"/>
</g>
<path d="M55.9 16.8v176.5M58.4 16.8v176.5" fill="none" stroke="#f00" stroke-width=".18" stroke-dasharray=".4 .4"/>
<g fill="none" stroke="#840000" stroke-width="1.3">
<circle cx="19" cy="192" r="1.27"/>
<circle cx="19" cy="184.4" r="1.27"/>
<circle cx="36.8" cy="192" r="1.27"/>
<circle cx="36.8" cy="184.4" r="1.27"/>
</g>
<path d="M195.6 108.2l17.8 12.7" fill="none" stroke="#0000c2" stroke-width=".18" stroke-dasharray=".4 .4"/>
<text font-size="2.8" fill="#840000" x="178" y="190.5">Title: Digital DC Load</text>
<g font-size="2.1" fill="#008484">
<text x="59.9" y="55.7">U2</text>
<text x="50.4" y="61.2" transform="rotate(-90 50.4 61.2)">AM1S-0505</text>
</g>
<g font-size="2.1" fill="#840000">
<text x="178" y="178">Galvanic isolated, I2C controlled DC current sink</text>
<text x="178" y="184">Sheet: /</text>
<text x="178" y="181">redlabs</text>
<text x="178" y="186.7">File: 021-00 Digital DC Load.sch</text>
<text x="178" y="196.9">KiCad E.D.A. kicad (5.1.2)-2</text>
<text x="178" y="194.1">Size: A4</text>
<text x="200" y="194.1">Date: 2020-09-18</text>
<text x="263" y="194.1">Rev: 021/00</text>
<text x="263" y="196.9">Id: 1/1</text>
</g>
<g font-size="1.8" fill="#840000">
<text x="35" y="11.9">1</text>
<text x="85" y="11.9">2</text>
<text x="135" y="11.9">3</text>
<text x="185" y="11.9">4</text>
<text x="235" y="11.9">5</text>
<text x="285" y="11.9">6</text>
<text x="91.2" y="24.9" transform="rotate(-90 91.2 24.9)">1</text>
<text x="135.6" y="25.5" transform="rotate(-90 135.6 25.5)">8</text>
<text x="184.6" y="28.8">ADC_V_LOAD</text>
<text x="261.8" y="27.9">1</text>
<text x="10.4" y="35.9">A</text>
<text x="99.8" y="30.5">2</text>
<text x="106.9" y="31.4">VREF</text>
<text x="261.8" y="30.5">2</text>
<text x="285.4" y="35.9">A</text>
<text x="91.2" y="37.6" transform="rotate(-90 91.2 37.6)">3</text>
<text x="135.6" y="36.9" transform="rotate(-90 135.6 36.9)">4</text>
<text x="168.5" y="46.6">VREF</text>
<text x="178" y="45.7">1</text>
<text x="178" y="48.3">2</text>
<text x="178" y="50.8">3</text>
<text x="173" y="57.9" transform="rotate(-90 173 57.9)">3</text>
<text x="224" y="55.5">FET_D</text>
<text x="238.1" y="58.4" transform="rotate(-90 238.1 58.4)">ADC_NTC</text>
<text x="51.8" y="64.2" transform="rotate(-90 51.8 64.2)">1</text>
<text x="54.4" y="64.2" transform="rotate(-90 54.4 64.2)">2</text>
<text x="59.4" y="64.2" transform="rotate(-90 59.4 64.2)">3</text>
<text x="62" y="64.2" transform="rotate(-90 62 64.2)">4</text>
<text x="117.4" y="61.8">SDA</text>
<text x="117.6" y="64.4">SCL</text>
<text x="127.8" y="61">4</text>
<text x="127.8" y="63.5">5</text>
<text x="143" y="63.5">2</text>
<text x="143" y="61">3</text>
<text x="173.5" y="64">2</text>
<text x="197.6" y="62.2">3</text>
<text x="210.3" y="64.8">1</text>
<text x="222.9" y="63.5" transform="rotate(-90 222.9 63.5)">FET_G</text>
<text x="252.7" y="65.7">FET_D</text>
<text x="261.8" y="64.8">1</text>
<text x="23" y="68.6">1</text>
<text x="23" y="66">2</text>
<text x="35.8" y="70.6" transform="rotate(-90 35.8 70.6)">1</text>
<text x="116.4" y="66.9">VREF</text>
<text x="127.8" y="66">6</text>
<text x="143" y="66">1</text>
<text x="173" y="68" transform="rotate(-90 173 68)">1</text>
<text x="197.6" y="67.3">2</text>
<text x="225.6" y="66.5">1</text>
<text x="232.7" y="69.3" transform="rotate(-90 232.7 69.3)">3</text>
<text x="252.6" y="68.2">FET_G</text>
<text x="252.8" y="70.7">FET_S</text>
<text x="261.8" y="67.3">2</text>
<text x="261.8" y="69.8">3</text>
<text x="30" y="76.7">3</text>
<text x="37.6" y="76.7">2</text>
<text x="261.8" y="72.4">4</text>
<text x="224.1" y="80.9">FET_S</text>
<text x="10.4" y="85.9">B</text>
<text x="210.3" y="87.6">5</text>
<text x="285.4" y="85.9">B</text>
<text x="197.6" y="90.2">7</text>
<text x="210.3" y="92.7">6</text>
<text x="158.5" y="103.6" transform="rotate(-90 158.5 103.6)">6</text>
<text x="167.2" y="106.7">1</text>
<text x="45.2" y="113">1</text>
<text x="68.1" y="113">8</text>
<text x="141.5" y="112.6">SDA</text>
<text x="141.7" y="110.1">SCL</text>
<text x="149.4" y="111.8">7</text>
<text x="149.4" y="109.2">8</text>
<text x="167.2" y="109.2">2</text>
<text x="167.2" y="111.8">3</text>
<text x="206.5" y="112.6">ADC_V_LOAD</text>
<text x="23" y="114.3">1</text>
<text x="23" y="116.8">2</text>
<text x="23" y="119.4">3</text>
<text x="45.2" y="115.6">2</text>
<text x="68.1" y="115.6">7</text>
<text x="103.7" y="116.5">SDA</text>
<text x="148.9" y="116.8">10</text>
<text x="149.4" y="119.4">9</text>
<text x="166.7" y="116.8">11</text>
<text x="166.7" y="119.4">12</text>
<text x="167.2" y="114.3">4</text>
<text x="192.6" y="117.7">ADC_V_EXT</text>
<text x="23" y="121.9">4</text>
<text x="45.2" y="120.6">3</text>
<text x="45.2" y="123.2">4</text>
<text x="68.1" y="123.2">5</text>
<text x="68.1" y="120.6">6</text>
<text x="103.1" y="121.5">SCL</text>
<text x="166.7" y="121.9">13</text>
<text x="166.7" y="124.5">14</text>
<text x="179.9" y="122.8">ADC_NTC</text>
<text x="158.5" y="129" transform="rotate(-90 158.5 129)">5</text>
<text x="10.4" y="135.9">C</text>
<text x="285.4" y="135.9">C</text>
<text x="72.5" y="142.2">1</text>
<text x="72.5" y="144.8">2</text>
<text x="215.4" y="148.2">ADC_V_EXT</text>
<text x="261.8" y="147.3">1</text>
<text x="261.8" y="149.9">2</text>
<text x="71.3" y="161.3">1</text>
<text x="71.3" y="163.8">2</text>
<text x="71.3" y="166.4">3</text>
<text x="77.7" y="167.3">SCL</text>
<text x="78.3" y="164.7">SDA</text>
<text x="71.3" y="168.9">4</text>
<text x="110.1" y="168.5">VREF</text>
<text x="105.6" y="177.4">ADC_NTC</text>
<text x="119.5" y="176.5">1</text>
<text x="119.5" y="179.1">2</text>
<text x="10.4" y="185.9">D</text>
<text x="285.4" y="185.9">D</text>
<text x="35" y="199.9">1</text>
<text x="85" y="199.9">2</text>
<text x="135" y="199.9">3</text>
<text x="185" y="199.9">4</text>
<text x="235" y="199.9">5</text>
<text x="285" y="199.9">6</text>
</g>
<g font-size="1.8" fill="#008484">
<text x="63.6" y="16.9">+5V</text>
<text x="81.3" y="16.9">+5V</text>
<text x="125.8" y="18.1">+5V</text>
<text x="216.9" y="21.3">JP3</text>
<text x="223.6" y="21.8">11k</text>
<text x="67.8" y="28.8">LED</text>
<text x="68.1" y="26.5">D1</text>
<text x="77.7" y="28.9">C4</text>
<text x="92.1" y="27.7" transform="rotate(-90 92.1 27.7)">IN</text>
<text x="92.3" y="25.1">REF3020</text>
<text x="104.5" y="25.9">TP3</text>
<text x="104.5" y="28.2">Vref</text>
<text x="136.5" y="29.6" transform="rotate(-90 136.5 29.6)">V+</text>
<text x="201" y="24.6">TP6</text>
<text x="201.1" y="26.9">Vload</text>
<text x="215.2" y="25.1">Jumper</text>
<text x="220.5" y="26.8">110k</text>
<text x="225.1" y="25.4">R18</text>
<text x="264.4" y="26.3">J8</text>
<text x="66.5" y="35.3">R6</text>
<text x="76.7" y="34">470n</text>
<text x="92.1" y="35.6" transform="rotate(-90 92.1 35.6)">GND</text>
<text x="95.1" y="31.4">OUT</text>
<text x="129.5" y="30.2">C8</text>
<text x="129.8" y="32.6">100n</text>
<text x="137.6" y="30.2">U6C</text>
<text x="137.8" y="32.6">MCP6V12</text>
<text x="194.5" y="34">D5</text>
<text x="201.8" y="35.1">ZF5.1</text>
<text x="213.3" y="35.8" transform="rotate(-90 213.3 35.8)">10k</text>
<text x="217" y="33.8" transform="rotate(-90 217 33.8)">R3</text>
<text x="223" y="30.5">R4</text>
<text x="253.7" y="32.8">D2</text>
<text x="262.3" y="35.2">Conn_01x02</text>
<text x="66.5" y="37.6">1k</text>
<text x="94.1" y="37.8">U5</text>
<text x="249.5" y="37.8" transform="rotate(-90 249.5 37.8)">SMBJ60A</text>
<text x="62.9" y="46">GND</text>
<text x="80.7" y="44.7">GND</text>
<text x="89.6" y="44.7">GND</text>
<text x="125.2" y="44.7">GND</text>
<text x="197.6" y="43.4">GND</text>
<text x="212.8" y="43.4">GND</text>
<text x="158.8" y="51.1">+5V</text>
<text x="183.8" y="48.1">J7</text>
<text x="201.5" y="51.5">10M</text>
<text x="205.4" y="52.9">R12</text>
<text x="132" y="59.2">MCP4726</text>
<text x="153.7" y="59.5">C7</text>
<text x="162.6" y="59.5">C16</text>
<text x="173.4" y="57.4">GND</text>
<text x="177.2" y="54.3">Conn_01x03</text>
<text x="185" y="58.1">R10</text>
<text x="200.5" y="58.7">MCP6V12</text>
<text x="202.7" y="56.4">U6A</text>
<text x="17.2" y="63.4">Conn_01x02</text>
<text x="21.4" y="61.1">J1</text>
<text x="70.7" y="63.2">FB1</text>
<text x="80.1" y="60">+5V</text>
<text x="130.6" y="61.8">SDA</text>
<text x="130.6" y="64.4">SCL</text>
<text x="137.5" y="61.8">VDD</text>
<text x="137.7" y="64.4">VSS</text>
<text x="153.9" y="61.8">100n</text>
<text x="162.7" y="61.8">10u</text>
<text x="169.6" y="62.2" transform="rotate(-90 169.6 62.2)">JP1</text>
<text x="184.2" y="65.8">C11</text>
<text x="185.2" y="60.4">10k</text>
<text x="199.9" y="63.1">+</text>
<text x="216.8" y="60.7">R15</text>
<text x="217" y="63">100</text>
<text x="227.5" y="60.6">Q2</text>
<text x="232.7" y="61.7" transform="rotate(-90 232.7 61.7)">2</text>
<text x="234.4" y="60.6" transform="rotate(-90 234.4 60.6)">TSM70N600</text>
<text x="240.1" y="64.5">TH1</text>
<text x="258.1" y="62.5">Conn_01x04</text>
<text x="262.4" y="60.2">J9</text>
<text x="49.5" y="69.6">C1</text>
<text x="49.8" y="71.9">100n</text>
<text x="64" y="70.8">BLM21PG 300</text>
<text x="83.8" y="69.6">C2</text>
<text x="84.1" y="71.9">100n</text>
<text x="127" y="69.6">C5</text>
<text x="127.3" y="71.9">100n</text>
<text x="130.6" y="66.9">VREF</text>
<text x="134.8" y="69.4">U4</text>
<text x="137.3" y="66.9">Vout</text>
<text x="149.3" y="70.1">GND</text>
<text x="158.2" y="70.1">GND</text>
<text x="184.4" y="68.1">100n</text>
<text x="221.2" y="71.1" transform="rotate(-90 221.2 71.1)">R22</text>
<text x="224.8" y="69.8" transform="rotate(-90 224.8 69.8)">100k</text>
<text x="148.7" y="76.2">VDAC</text>
<text x="149" y="73.9">TP4</text>
<text x="160.2" y="73.2">Jumper_3_Bridged12</text>
<text x="179.8" y="75.2">GND</text>
<text x="202.6" y="76.2" transform="rotate(-90 202.6 76.2)">C9</text>
<text x="207.7" y="77.4" transform="rotate(-90 207.7 77.4)">22p</text>
<text x="220.4" y="77.7">GND</text>
<text x="235.7" y="75.2">GND</text>
<text x="256" y="77.7">GND</text>
<text x="28.5" y="82">PMV250EPEA</text>
<text x="33.1" y="79.7">Q1</text>
<text x="66.8" y="82.9" transform="rotate(-90 66.8 82.9)">TP8</text>
<text x="69.1" y="83.1" transform="rotate(-90 69.1 83.1)">GND</text>
<text x="79.5" y="80.3">GND</text>
<text x="122.6" y="79">GND</text>
<text x="192.3" y="79.6">R11</text>
<text x="192.3" y="82">15k</text>
<text x="202.7" y="81.8">U6B</text>
<text x="215.5" y="83.6">R14</text>
<text x="242" y="79.9" transform="rotate(-90 242 79.9)">Thermistor_NTC</text>
<text x="147.4" y="85.4">+5V</text>
<text x="171.8" y="86.8">TP5</text>
<text x="172" y="89.1">Vshunt_amp</text>
<text x="200.4" y="84.1">MCP6V12</text>
<text x="208" y="88.5">+</text>
<text x="215.7" y="85.9">15k</text>
<text x="237.4" y="87.4">TP7</text>
<text x="237.4" y="89.7">Vshunt</text>
<text x="65.5" y="94.2">GND</text>
<text x="76.3" y="95.6">+5V</text>
<text x="151.1" y="93.7">C6</text>
<text x="183.6" y="94.1" transform="rotate(-90 183.6 94.1)">1k</text>
<text x="185.9" y="95.4" transform="rotate(-90 185.9 95.4)">R17</text>
<text x="233.2" y="93.7">R16</text>
<text x="151.4" y="96.1">100n</text>
<text x="176.6" y="101.1">1n</text>
<text x="176.6" y="98.8">C12</text>
<text x="201.7" y="100.6">R13</text>
<text x="205.7" y="101.5">190k</text>
<text x="216.7" y="100.8">R2</text>
<text x="233.2" y="96.1">0R1</text>
<text x="80" y="105.2">C3</text>
<text x="80.3" y="107.5">100n</text>
<text x="146.8" y="103.1">GND</text>
<text x="159.9" y="103.8">MCP3428</text>
<text x="161.3" y="107.6">CH1+</text>
<text x="192.4" y="107.6">Jumper</text>
<text x="194" y="103.8">JP2</text>
<text x="203.9" y="104.7">R1</text>
<text x="207.8" y="107.5">11k</text>
<text x="218" y="104.4">10k</text>
<text x="17.2" y="112">Conn_01x04</text>
<text x="21.4" y="109.7">J2</text>
<text x="48" y="113.9">VDD1</text>
<text x="59.8" y="110.2">U1</text>
<text x="61.6" y="113.9">VDD2</text>
<text x="88.1" y="110.3">R5</text>
<text x="88.2" y="112.6">1k6</text>
<text x="94.4" y="110.3">R7</text>
<text x="94.5" y="112.6">1k6</text>
<text x="151.6" y="112.6">SDA</text>
<text x="151.6" y="110.1">SCL</text>
<text x="159.4" y="108.6" transform="rotate(-90 159.4 108.6)">VDD</text>
<text x="161.3" y="112.6">CH2+</text>
<text x="161.7" y="110.1">CH1-</text>
<text x="48" y="116.5">SDA1</text>
<text x="61.6" y="116.5">SDA2</text>
<text x="75.6" y="114.5">GND</text>
<text x="131.2" y="117.9">GND</text>
<text x="138.6" y="115.2">JUMPER</text>
<text x="146.2" y="119">R8</text>
<text x="151.6" y="117.7">Adr1</text>
<text x="161.3" y="117.7">CH3+</text>
<text x="161.7" y="115.2">CH2-</text>
<text x="177.4" y="115">GND</text>
<text x="229.3" y="117.1">GND</text>
<text x="34.4" y="125.5">C15</text>
<text x="48" y="121.5">SCL1</text>
<text x="48" y="124.1">GND1</text>
<text x="61.4" y="124.1">GND2</text>
<text x="61.8" y="121.5">SCL2</text>
<text x="131.2" y="120.4">GND</text>
<text x="151.6" y="120.3">Adr0</text>
<text x="161.3" y="122.8">CH4+</text>
<text x="161.7" y="120.3">CH3-</text>
<text x="161.7" y="125.3">CH4-</text>
<text x="173.5" y="125.1">GND</text>
<text x="177.3" y="120.1">GND</text>
<text x="34.5" y="127.8">100n</text>
<text x="59" y="127.9">ADuM1250</text>
<text x="71.8" y="129.8">GND</text>
<text x="159.4" y="126.7" transform="rotate(-90 159.4 126.7)">VSS</text>
<text x="162.7" y="129.2">U3</text>
<text x="180.4" y="129.1">1n</text>
<text x="180.4" y="126.8">C10</text>
<text x="193.1" y="129.1">1n</text>
<text x="193.1" y="126.8">C13</text>
<text x="207" y="129.1">1n</text>
<text x="207.1" y="126.8">C14</text>
<text x="71" y="137.7">J4</text>
<text x="76.3" y="137.5">+5V</text>
<text x="156.9" y="136.1">GND</text>
<text x="66.7" y="140">Conn_01x02</text>
<text x="178.6" y="138.3" transform="rotate(-90 178.6 138.3)">GND</text>
<text x="191.3" y="138.3" transform="rotate(-90 191.3 138.3)">GND</text>
<text x="205.3" y="138.3" transform="rotate(-90 205.3 138.3)">GND</text>
<text x="229" y="144">TP9</text>
<text x="242.3" y="140.6">JP4</text>
<text x="249" y="141.1">11k</text>
<text x="229" y="146.3">Vext</text>
<text x="240.6" y="144.4">Jumper</text>
<text x="245.9" y="146.2">110k</text>
<text x="247.9" y="149.9">R20</text>
<text x="250.5" y="144.8">R21</text>
<text x="264.4" y="145.7">J6</text>
<text x="75.6" y="151.4">GND</text>
<text x="229.7" y="152.2">D4</text>
<text x="229.8" y="154.5">ZF5.1</text>
<text x="238.7" y="155.1" transform="rotate(-90 238.7 155.1)">10k</text>
<text x="242.4" y="153.6" transform="rotate(-90 242.4 153.6)">R19</text>
<text x="257.5" y="152.2">D3</text>
<text x="264.8" y="153.3">Conn_01x02</text>
<text x="65.4" y="159">Conn_01x04</text>
<text x="69.7" y="156.7">J3</text>
<text x="76.3" y="156.6">+5V</text>
<text x="253.3" y="157.2" transform="rotate(-90 253.3 157.2)">SMBJ60A</text>
<text x="225.5" y="164.1">GND</text>
<text x="238.2" y="164.1">GND</text>
<text x="118.5" y="171.2">R9</text>
<text x="118.7" y="173.5">10k</text>
<text x="75.6" y="175.5">GND</text>
<text x="125.4" y="177.7">J5</text>
<text x="125.9" y="180">Conn_01x02</text>
<text x="21.8" y="183.9">H1</text>
<text x="39.6" y="183.9">H3</text>
<text x="115" y="185.7">GND</text>
<text x="21.8" y="191.5">H2</text>
<text x="22.1" y="186.2">MountingHole</text>
<text x="39.6" y="191.5">H4</text>
<text x="39.9" y="186.2">MountingHole</text>
<text x="22.1" y="193.8">MountingHole</text>
<text x="39.9" y="193.8">MountingHole</text>
</g>
<g font-size="1.8" fill="#0000c2">
<text x="203.2" y="17">JP3 open: High Voltage Range Measurement</text>
<text x="94" y="21.5">DAC reference voltage</text>
<text x="203.2" y="19">JP3 closed: Low Voltage RangeMeasurement</text>
<text x="264.2" y="22.8">DC Load</text>
<text x="268" y="27.6">Load+</text>
<text x="100.3" y="34.3">2.048 V</text>
<text x="268" y="31.7">GND</text>
<text x="165.1" y="41.1">Optional:</text>
<text x="165.1" y="43.2">Extern Potentiometer</text>
<text x="16.6" y="57.1">5V DC Supply Input</text>
<text x="134.6" y="54.6">DAC</text>
<text x="83.8" y="64.8">200 mA max!</text>
<text x="14" y="69.8">+5V</text>
<text x="14" y="66">GND</text>
<text x="260.3" y="77.2">Optional:</text>
<text x="260.3" y="79.2">Extern NFET/Shunt</text>
<text x="260.3" y="81.3">for higher power</text>
<text x="54.4" y="100.6" transform="rotate(-90 54.4 100.6)">Galvanic isolation</text>
<text x="161.3" y="100.3">ADC</text>
<text x="228.3" y="96.8" transform="rotate(-90 228.3 96.8)">Shunt</text>
<text x="17.3" y="106.6">I2C Interface</text>
<text x="31.7" y="109.2">3.0-5.5V supply/logic</text>
<text x="127" y="124.6">I2C Device Address</text>
<text x="212.1" y="122.4">JP2 open: Low Current Range 0-1A</text>
<text x="212.1" y="124.5">JP2 closed: High Current Range 0-10A</text>
<text x="127" y="126.7">A2 A1 A0 Jumper</text>
<text x="127" y="128.7">0 0 0</text>
<text x="127" y="130.8">0 0 1</text>
<text x="31.7" y="133.8">I2C pull-ups at master</text>
<text x="31.7" y="135.9">for isolated operation</text>
<text x="229.9" y="135.1">JP4 open: High Voltage Range Measurement</text>
<text x="229.9" y="137.2">JP4 closed: Low Voltage Range Measurement</text>
<text x="260.3" y="142.2">Voltage Measurement</text>
<text x="266.7" y="147">Vext+</text>
<text x="266.7" y="151.1">GND</text>
<text x="121.9" y="170.7">Value depends</text>
<text x="121.9" y="172.7">on used NTC</text>
<text x="120.6" y="183.4">Onboard or</text>
<text x="120.6" y="185.4">extern NTC</text>
</g>
<g font-size="1.4" fill="#008484">
<text x="52.6" y="61.5" transform="rotate(-90 52.6 61.5)">Vin-</text>
<text x="55.1" y="61.5" transform="rotate(-90 55.1 61.5)">Vin+</text>
<text x="60.2" y="61.5" transform="rotate(-90 60.2 61.5)">Vout-</text>
<text x="62.7" y="61.5" transform="rotate(-90 62.7 61.5)">Vout+</text>
</g>
</svg>
